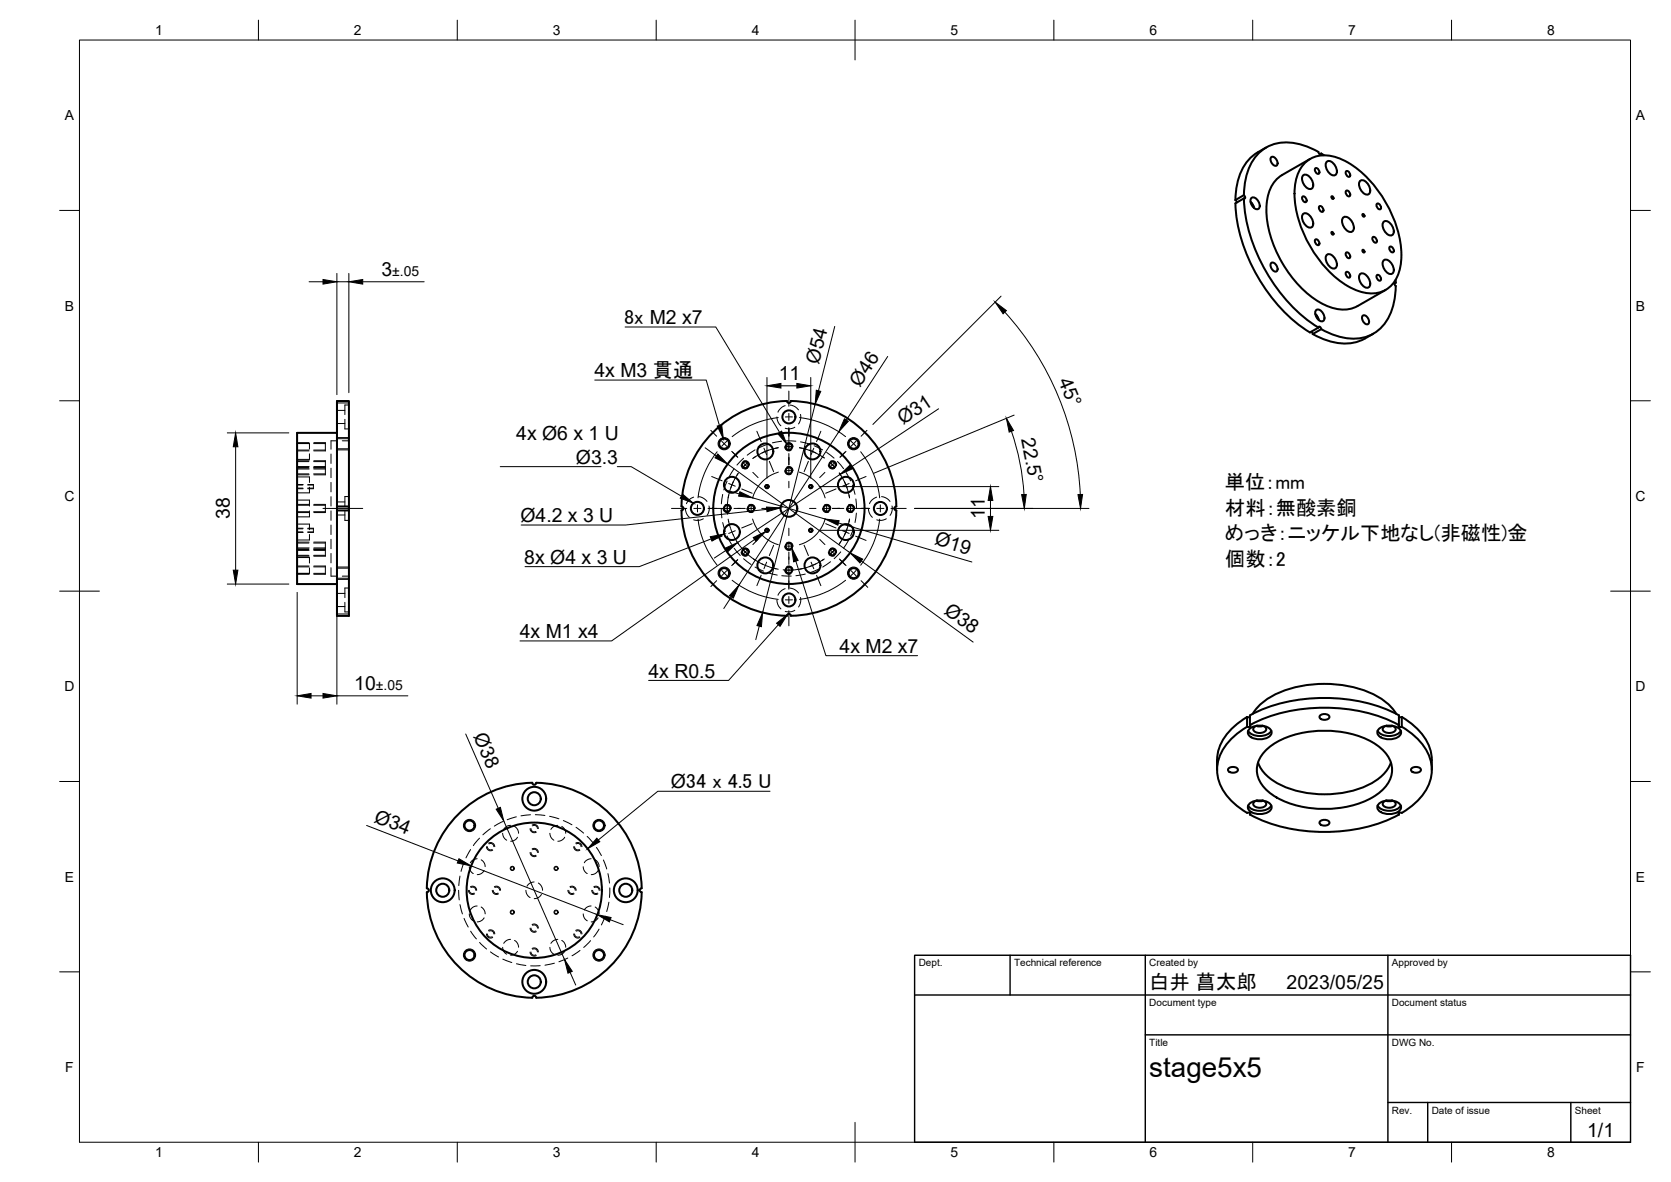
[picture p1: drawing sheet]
<svg xmlns="http://www.w3.org/2000/svg" width="420mm" height="297mm" viewBox="0 0 420 297" stroke-linecap="round" stroke-linejoin="round" font-family="sans-serif">
<!-- layer: Visible -->
<g fill="none" stroke="#000" stroke-width=".51">
<path d="M318.4 37.1a13 13 0 0 0-7.6 13.3l.2 .5M319.7 39.4a1.45 1.45 0 0 1 1.3 2.2 1.45 1.45 0 0 1-1.3-2.2zM329.4 39.9l-7.1 4.1M332.2 38.6l-.3 .2M332.2 38.6l-.2 .2h-.1l-.4-.6a14 14 0 0 0-12-1.7 11.1 11.1 0 0 0-6.4 8.9l-.3 3.6M332.2 38.6l.7 .4M310.6 50.3l2.2-1.2 .3 .3v.4l-2.5 1.3M310.6 51.1a42.3 42.3 0 0 0 18.8 32.4l2.1-1.2M312.8 49.9a42.3 42.3 0 0 0 18.7 32.4M314.5 50.7l.5 .7 .3 .8M314.6 50.9l.6 1.1M314.6 49.8a1.41 1.41 0 0 1 1.9 1 1 1 0 0 1 .3 1.1 1 1 0 0 1-.9 .7 2.11 2.11 0 0 1-1.3-2.8z"/>
<path d="M322.4 44a9.5 9.5 0 0 0-4 8.7 29.6 29.6 0 0 0 13.4 23.3 9.5 9.5 0 0 0 9.5 .9l7.1-4M327.6 49.4a.94 .94 0 0 1 .8 1.4 .94 .94 0 0 1-.8-1.4zM327.7 44.1a1.62 1.62 0 0 1 2.1 1 1.63 1.63 0 0 1-.2 2.4 2.49 2.49 0 0 1-1.9-3.4zM327.7 53.8a1.62 1.62 0 0 1 2.1 1 1.63 1.63 0 0 1-.2 2.4 2.49 2.49 0 0 1-1.9-3.4zM328.1 41a8 8 0 0 1 9.4-.9 28.2 28.2 0 0 1 13.4 16.2 19.8 19.8 0 0 1 .8 12.3 7.2 7.2 0 0 1-9.9 4.6 24.8 24.8 0 0 1-12.8-12 24.3 24.3 0 0 1-3.2-15.7 8.9 8.9 0 0 1 2.3-4.5zM330.8 42.3a.94 .94 0 0 1 .8 1.4 .94 .94 0 0 1-.8-1.4zM331.8 51.8a.94 .94 0 0 1 .8 1.4 .94 .94 0 0 1-.8-1.4zM333.6 40.6a1.62 1.62 0 0 1 2.1 1.1 1.63 1.63 0 0 1-.1 2.4 2.49 2.49 0 0 1-2-3.5zM334.8 49.4l.4 .1 .1 .5-.4-.2zM334.8 58.3l.4 .1 .1 .5-.4-.1zM337.7 54.7a1.71 1.71 0 0 1 2.3 1.1 1.72 1.72 0 0 1-.2 2.5 2.62 2.62 0 0 1-2.1-3.6zM338.5 43a.94 .94 0 0 1 .8 1.4 .94 .94 0 0 1-.8-1.4z"/>
<path d="M338.5 47.9a.94 .94 0 0 1 .8 1.4 .94 .94 0 0 1-.8-1.4zM342 45.5a1.62 1.62 0 0 1 2.1 1 1.63 1.63 0 0 1-.1 2.4 2.49 2.49 0 0 1-2-3.4zM342.6 53.8l.4 .1 .1 .5-.4-.1zM345.2 59.6a.94 .94 0 0 1 .8 1.4 .94 .94 0 0 1-.8-1.4zM346.3 51.2a.94 .94 0 0 1 .8 1.4 .94 .94 0 0 1-.8-1.4zM347.9 55.7a1.62 1.62 0 0 1 2.1 1.1 1.63 1.63 0 0 1-.1 2.4 2.49 2.49 0 0 1-2-3.5zM319.7 66a1.45 1.45 0 0 1 1.3 2.2 1.45 1.45 0 0 1-1.3-2.2zM330.7 78.9l.6 .7 .3 .8M330.8 60.2a.94 .94 0 0 1 .8 1.4 .94 .94 0 0 1-.8-1.4zM330.9 79.1l.6 1.1M330.9 77.9a1.41 1.41 0 0 1 1.9 1.1 1 1 0 0 1 .3 1.1 1 1 0 0 1-.9 .7 2.11 2.11 0 0 1-1.3-2.9zM333.6 64.1a1.62 1.62 0 0 1 2.1 1 1.63 1.63 0 0 1-.1 2.4 2.49 2.49 0 0 1-2-3.4z"/>
<path d="M338.5 68.3a.94 .94 0 0 1 .8 1.4 .94 .94 0 0 1-.8-1.4zM338.5 63.4a.94 .94 0 0 1 .8 1.5 .94 .94 0 0 1-.8-1.5zM342 68.9a1.62 1.62 0 0 1 2.1 1 1.63 1.63 0 0 1-.1 2.4 2.49 2.49 0 0 1-2-3.4zM342.6 62.8l.4 .1 .1 .5-.4-.1zM342.7 79.3a1.45 1.45 0 0 1 1.3 2.2 1.45 1.45 0 0 1-1.3-2.2zM346.3 69.1a.94 .94 0 0 1 .8 1.4 .94 .94 0 0 1-.8-1.4zM347.9 65.4a1.62 1.62 0 0 1 2.1 1.1 1.63 1.63 0 0 1-.1 2.4 2.49 2.49 0 0 1-2-3.5zM349.5 62a.94 .94 0 0 1 .8 1.4 .94 .94 0 0 1-.8-1.4zM350.9 70.3l.1 .7M350.9 71l-.3 .3M350.9 71l-.2 .1-.1 .2 .4 .6a14.1 14.1 0 0 1-4.6 11.2 11.1 11.1 0 0 1-10.8 1.1l-3.4-1.5M331.5 82.3l.2-.2h.2l.3 .6"/>
<path d="M332.2 82.7l-2.1 1.3-.4-.7M345.3 83.9a12.7 12.7 0 0 1-14 .7l-1.2-.7M84.7 108.8h-10v38h10M84.7 127.3h3v1h-3zM84.7 127.3v-26.5h3v26.5M84.7 128.3v26.5h3v-26.5M171.4 127.3a.5 .5 0 0 1 .5 .5 .5 .5 0 0 1-.6 .5 27 27 0 0 0 26.6 26.5 .5 .5 0 0 1 .5-.5 .5 .5 0 0 1 .5 .5 27 27 0 0 0 26.5-26.5M225.4 127.3a.5 .5 0 0 0-.5 .5 .5 .5 0 0 0 .5 .5M225.4 127.3a27 27 0 0 0-26.5-26.5 .5 .5 0 0 1-.5 .5 .5 .5 0 0 1-.5-.5 27 27 0 0 0-26.6 26.5M315 179.4a17 17 0 0 1 11.3-6.8 28.7 28.7 0 0 1 21.5 3.3 11.1 11.1 0 0 1 3.3 3.5M331.9 179.9a1.54 1.54 0 0 1 2.4 .3 1.45 1.45 0 0 1-2.5 0zM133.8 196.7a.5 .5 0 0 0 .5 .5 .5 .5 0 0 0 .5-.5"/>
<path d="M134.8 196.7a27 27 0 0 1 26.5 26.5 .5 .5 0 0 0-.5 .5 .5 .5 0 0 0 .5 .5 27 27 0 0 1-26.5 26.5 .5 .5 0 0 0-.5-.5 .5 .5 0 0 0-.5 .5 27 27 0 0 1-26.5-26.5 .5 .5 0 0 0 .5-.5 .5 .5 0 0 0-.5-.5 27 27 0 0 1 26.5-26.5M308.9 193.2a1.54 1.54 0 0 1 2.4 .3 1.45 1.45 0 0 1-2.5 0zM313.6 180.2v2.4M313.8 183.6a3.9 3.9 0 0 0 5.9 0M314.1 183.2a4.1 4.1 0 0 1 5.5 .4 1.8 1.8 0 0 1-1.9 2.1l-1.3 .1a2.53 2.53 0 0 1-2.6-1.7zM314.3 182.2v-2.4a42.3 42.3 0 0 1 37.5 0l-.1 2.4M314.3 182.2l.1 .3-.1 .1h-.7a14 14 0 0 0-7.5 9.6 11.1 11.1 0 0 0 4.5 10l3 2.1h.7l.1 .1-.1 .3a42.3 42.3 0 0 0 37.5 0l-.2-.3 .2-.1h.7a14 14 0 0 0 7.4-9.5 11.1 11.1 0 0 0-4.4-10l-3-2.2M314.3 180.2h-.7a14.1 14.1 0 0 0-7.5 9.8l-.1 3.5M314.3 182.2a42.3 42.3 0 0 1 37.5 0M315.9 182.4l.8 .2 .9-.2M316.1 182.4a.86 .86 0 0 0-1 .7 .86 .86 0 0 0 .8 1 1.76 1.76 0 0 0 2.5-.9 1.17 1.17 0 0 0-1-.8M316.3 191.6a11.5 11.5 0 0 0 7.2 6.3 26.9 26.9 0 0 0 21.6-1.2 9.8 9.8 0 0 0 4.6-5.1"/>
<path d="M318.6 188.3a22.5 22.5 0 0 1 16.1-4.6 21.4 21.4 0 0 1 12.8 4.6 6.5 6.5 0 0 1 0 10.3 22.5 22.5 0 0 1-16.1 4.6 21.4 21.4 0 0 1-12.8-4.6 6.5 6.5 0 0 1 0-10.3zM346.4 183.6a3.9 3.9 0 0 0 5.8 0M346.7 183.2a4.1 4.1 0 0 1 5.5 .4 1.8 1.8 0 0 1-1.9 2.1l-1.3 .1a2.53 2.53 0 0 1-2.7-1.7zM348.5 182.4l.8 .2 .8-.2M348.6 182.4a.86 .86 0 0 0-.9 .7 .86 .86 0 0 0 .7 1 1.76 1.76 0 0 0 2.5-.9 1.17 1.17 0 0 0-.9-.8M351.8 180.2h.7M351.8 182.2l-.2 .3 .2 .1h.7M352.5 180.2a14.2 14.2 0 0 1 7.5 9.8v3.5M352.5 180.2v2.4M354.9 193.2a1.54 1.54 0 0 1 2.4 .3 1.45 1.45 0 0 1-2.5 0zM313.8 202.4a3.9 3.9 0 0 0 5.9 0M314.1 202a4.1 4.1 0 0 1 5.5 .4 1.8 1.8 0 0 1-1.9 2.1l-1.3 .1a2.53 2.53 0 0 1-2.6-1.7z"/>
<path d="M314.3 204.3v.4M315.9 201.2l.8 .2 .9-.2M316.1 201.1a.86 .86 0 0 0-1 .8 .86 .86 0 0 0 .8 1 1.76 1.76 0 0 0 2.5-.9 1.17 1.17 0 0 0-1-.9M331.9 206.5a1.54 1.54 0 0 1 2.4 .3 1.45 1.45 0 0 1-2.5 0zM346.4 202.4a3.9 3.9 0 0 0 5.8 0M346.7 202a4.1 4.1 0 0 1 5.5 .4 1.8 1.8 0 0 1-1.9 2.1l-1.3 .1a2.53 2.53 0 0 1-2.7-1.7zM348.5 201.2l.8 .2 .8-.2M348.6 201.1a.86 .86 0 0 0-.9 .8 .86 .86 0 0 0 .7 1 1.76 1.76 0 0 0 2.5-.9 1.17 1.17 0 0 0-.9-.9M351.7 204.3v.4"/>
<circle cx="182.1" cy="111.5" r="1.26"/>
<circle cx="187.4" cy="116.8" r=".81"/>
<circle cx="192.4" cy="113.4" r="2"/>
<circle cx="198.4" cy="104.8" r="1.64"/>
<circle cx="198.4" cy="112.3" r=".81"/>
<circle cx="198.4" cy="118.3" r=".81"/>
<circle cx="204.3" cy="113.4" r="2"/>
<circle cx="209.3" cy="116.8" r=".81"/>
<circle cx="214.6" cy="111.5" r="1.26"/>
<circle cx="175.4" cy="127.8" r="1.64"/>
<circle cx="182.8" cy="127.8" r=".81"/>
<circle cx="184" cy="133.7" r="2"/>
<circle cx="184" cy="121.8" r="2"/>
<circle cx="187.4" cy="138.7" r=".81"/>
<circle cx="188.9" cy="127.8" r=".81"/>
<circle cx="192.9" cy="133.3" r=".39"/>
<circle cx="192.9" cy="122.3" r=".39"/>
<circle cx="198.4" cy="127.8" r="19"/>
<circle cx="198.4" cy="127.8" r="2.11"/>
<circle cx="198.4" cy="137.3" r=".81"/>
<circle cx="203.9" cy="133.3" r=".39"/>
<circle cx="203.9" cy="122.3" r=".39"/>
<circle cx="207.9" cy="127.8" r=".81"/>
<circle cx="209.3" cy="138.7" r=".81"/>
<circle cx="212.7" cy="133.7" r="2"/>
<circle cx="212.7" cy="121.8" r="2"/>
<circle cx="213.9" cy="127.8" r=".81"/>
<circle cx="221.4" cy="127.8" r="1.64"/>
<circle cx="182.1" cy="144" r="1.26"/>
<circle cx="192.4" cy="142.1" r="2"/>
<circle cx="198.4" cy="150.8" r="1.64"/>
<circle cx="198.4" cy="143.3" r=".81"/>
<circle cx="204.3" cy="142.1" r="2"/>
<circle cx="214.6" cy="144" r="1.26"/>
<circle cx="118.1" cy="207.5" r="1.26"/>
<circle cx="134.3" cy="200.7" r="3"/>
<circle cx="134.3" cy="200.7" r="1.64"/>
<circle cx="150.6" cy="207.5" r="1.26"/>
<circle cx="111.3" cy="223.7" r="3"/>
<circle cx="111.3" cy="223.7" r="1.64"/>
<circle cx="134.3" cy="223.7" r="17"/>
<circle cx="157.3" cy="223.7" r="3"/>
<circle cx="157.3" cy="223.7" r="1.64"/>
<circle cx="118.1" cy="240" r="1.26"/>
<circle cx="134.3" cy="246.7" r="3"/>
<circle cx="134.3" cy="246.7" r="1.64"/>
<circle cx="150.6" cy="240" r="1.26"/>
</g>
<!-- layer: Hidden -->
<g fill="none" stroke="#000" stroke-width=".25">
<path d="M74.7 111.5l3.1-.1v1.5M74.7 119.9h3.1v1.3M74.7 116h3M74.7 117.6h3M74.7 113.1h3M74.7 117.5h3M74.7 119.1h3M77.8 114.1v1.4h-3.1M78.9 111.5h2.9M78.9 116h2.9M78.9 117.6h2.9M78.9 113.1h2.9"/>
<path d="M78.9 117.5h2.9M78.9 119.1h2.9M81.8 115.8v3.5M81.8 111.2v2.1M83.2 117.7v2.3M83.2 114.1v2.4M84.7 101.3h3M84.7 112.8h3M84.7 110.2h3M84.7 106.4h2M84.7 103.1h2M84.9 110.8h-1.7v2.1"/>
<path d="M86.1 110.8h1.6M86.7 105.4v2.4h1M87.7 101.8h-1v2.4M184.6 117.8l-1.3 2M187 115.2l-1.7 1.7M189.8 113.1l-1.9 1.3M193.1 111.6l-2.2 .9M195.3 104.8l.4 1.4 .6 .8M196.6 110.9l-2.4 .4M197.4 101.9l-1.1 .7-.7 1M197.7 110.8l2.4 .1M198.6 101.8l1.4 .5 .8 .7"/>
<path d="M199.9 107.4l-1.3 .4-1.2-.2M201.3 104.1v1.2l-.5 1.2M201.3 111l2.3 .6M204.7 112l2.1 1.1M207.9 113.7l1.8 1.4M210.6 116l1.5 1.8M212.8 118.8l1.1 2M74.7 131.7h3.1v1.4M74.7 125.7h3.1v1.5M74.7 132.9h1.5M74.7 133.7h1.5M74.7 121.9h1.5"/>
<path d="M74.7 122.7h1.5M74.7 137.9h3M74.7 139.6h3M74.7 127h3M74.7 128.6h3M74.7 136.5h3M74.7 138.1h3M77.4 132.9h1.4M77.4 133.7h1.4M77.4 121.9h1.4M77.4 122.7h1.4M77.8 134.3v1.4h-3.1"/>
<path d="M77.8 122.4v1.5h-3.1M77.8 128.4v1.5h-3.1M78.8 132.7v1.1M78.8 121.8v1M78.9 137.9h2.9M78.9 139.6h2.9M78.9 127h2.9M78.9 128.6h2.9M78.9 136.5h2.9M78.9 138.1h2.9M81.8 136.2v3.6M81.8 126.8v2"/>
<path d="M83.2 139.1v2.4M83.2 135.5v2.4M83.2 131.9v2.4M83.2 128.4v2.4M83.2 124.8v2.4M83.2 121.2v2.4M84.7 129.4h2M84.7 126.1h2M86.7 128.4v2.4h1M87.7 124.8h-1v2.4M172.3 127.8l.4 1.4 .6 .8M174.4 124.9l-1.1 .7-.7 1"/>
<path d="M175.6 124.8l1.4 .5 .8 .7M176.8 130.4l-1.2 .4-1.2-.2M178.3 127.2v1.1l-.5 1.2M181.4 127.8l.1 2.3M181.7 131.3l.7 2.3M181.7 124.3l-.3 2.3M182.8 134.7l1.1 2.1M182.8 120.9l-.8 2.2M184.6 137.8l1.5 1.8M211.4 138.7l-1.7 1.7M213.4 135.7l-1.3 2.1M214.3 121.9l.7 2.3"/>
<path d="M214.7 132.4l-.8 2.3M215.2 125.4l.1 2.4M215.3 129l-.3 2.3M218.4 127.8l.3 1.4 .7 .8M220.4 124.9l-1.1 .7-.7 1M221.7 124.8l1.3 .5 .8 .7M222.9 130.4l-1.3 .4-1.1-.2M224.3 127.2v1.1l-.5 1.2M74.7 140.1h3.1v1.4M74.7 142.5h3M74.7 144.1h3M77.8 142.7v1.4h-3.1"/>
<path d="M78.9 142.5h2.9M78.9 144.1h2.9M81.8 142.2v2.1M83.2 142.7v2.1h1.7M84.7 154.3h3M84.7 145.3h3M84.7 142.8h3M84.7 152.4h2M84.7 149.1h2M86.1 144.8h1.6M86.7 151.4v2.4h1M87.7 147.8h-1v2.4"/>
<path d="M187 140.4l1.8 1.5M189.8 142.5l2.2 1M193.1 143.9l2.3 .6M195.3 150.8l.4 1.4 .6 .8M196.6 144.7l2.3 .1M197.4 147.9l-1.1 .7-.7 1M198.6 147.8l1.4 .5 .8 .7M199.9 153.4l-1.3 .4-1.2-.2M201.3 150.1v1.2l-.5 1.2M202.5 144.3l-2.4 .4M205.8 143.1l-2.2 .8M208.8 141.2l-1.9 1.3"/>
<path d="M116.7 216.7l-.8 2.3M118 217.8l.3 1.1 .7 .6M118.3 213.5l-1.1 2.1M120 215.8l-1.2 .4-.5 .6M120.6 210.6l-1.6 1.9M121 216.1l.8 .8 .2 .9M121.7 218.8l-.7 .7-1 .3M122.6 212.8a.81 .81 0 0 0 1.2 .7M123 212.1a.8 .8 0 0 1 1.2 .7M123.3 208.3l-1.9 1.5M126.4 209.4l.3 1.1 .7 .6M126.4 206.5l-2.1 1.1"/>
<path d="M128.4 207.4l-.8 .2-.9 .8M129.4 207.7l.8 .8 .2 .9M129.8 205.3l-2.3 .7M130.1 210.4l-.7 .7-1 .3M133.4 204.8l-2.4 .2M133.5 208.2a.81 .81 0 0 0 1.2 .7M133.5 214.2a.81 .81 0 0 0 1.2 .7M133.9 207.5a.79 .79 0 0 1 1.2 .7M133.9 213.5a.8 .8 0 0 1 1.2 .7M134.6 204.7l2.4 .2M138.2 205.1l2.3 .7M138.3 209.4l.3 1.1 .7 .6"/>
<path d="M140.3 207.4l-.9 .2-.9 .8M141.2 207.7l.8 .8 .2 .9M141.6 206.2l2.2 1.1M142 210.4l-.7 .7-1 .3M144.5 212.8a.81 .81 0 0 0 1.2 .7M144.8 207.9l1.9 1.5M144.9 212.1a.8 .8 0 0 1 1.2 .7M146.6 217.8l.4 1.1 .7 .6M147.6 210.2l1.6 1.8M148.6 215.8l-1.1 .4-.6 .6M149.6 216.1l.8 .8 .2 .9M150 213l1.2 2"/>
<path d="M150.4 218.8l-.8 .7-.9 .3M151.7 216.1l.8 2.3M152.9 219.5l.3 2.4M115.3 223.7l.2 2.5M115.7 227.3l.6 2.4M115.7 220.2l-.3 2.4M116.7 230.8l1 2.2M118 229.7l.3 1 .7 .7M118 223.7a.82 .82 0 0 0 1.2 .7M118.3 234l1.5 2M118.4 223a.81 .81 0 0 1 1.2 .7M120 227.7l-1.2 .3-.5 .7"/>
<path d="M120.6 236.8l1.7 1.7M121 227.9l.8 .9 .2 .9M121.7 230.7l-.7 .7-1 .3M122.6 234.7a.81 .81 0 0 0 1.2 .7M123 234a.8 .8 0 0 1 1.2 .7M123.3 239.2l2 1.3M124 223.7a.81 .81 0 0 0 1.2 .7M124.4 223a.8 .8 0 0 1 1.2 .7M126.4 238.1l.3 1 .7 .7M128.4 236.1l-.8 .1-.9 .9M129.4 236.3l.8 .9 .2 .8M130.1 239.1l-.7 .7-1 .3"/>
<path d="M132.2 223.7l.4 1.2 .7 .7M133.5 239.3a.81 .81 0 0 0 1.2 .7M133.5 233.2a.81 .81 0 0 0 1.2 .7M133.9 238.6a.79 .79 0 0 1 1.2 .6M133.9 232.5a.8 .8 0 0 1 1.2 .7M134.3 221.6l-1.2 .4-.6 .7M135.4 221.9l.8 .9 .2 .9M136.1 224.8l-.7 .8-1.1 .2M138.3 238.1l.3 1 .7 .7M140.3 236.1l-.9 .1-.9 .9M141.2 236.3l.6 .5 .4 1.2M142 239.1l-.7 .7-1 .3"/>
<path d="M143 223.7a.81 .81 0 0 0 1.2 .7M143.4 223a.8 .8 0 0 1 1.2 .7M144.5 234.7a.81 .81 0 0 0 1.2 .7M144.9 234a.8 .8 0 0 1 1.2 .7M145.8 238.9l-2 1.3M146.6 229.7l.4 1 .7 .7M148.5 236.4l-1.7 1.7M148.6 227.7l-1.1 .3-.6 .7M149 223.7a.82 .82 0 0 0 1.2 .7M149.4 223a.81 .81 0 0 1 1.2 .7M149.6 227.9l.8 .9 .2 .9M150.4 230.7l-.8 .7-.9 .3"/>
<path d="M150.6 233.5l-1.3 2M152.2 230.2l-1 2.2M153.1 226.7l-.6 2.4M153.3 223.1l-.1 2.4M126.4 241l2.3 .9M129.9 242.2l2.3 .4M135.8 242.7h-2.4M139.4 242l-2.4 .6M142.8 240.8l-2.3 .9"/>
<circle cx="128.8" cy="218.2" r=".39"/>
<circle cx="139.8" cy="218.2" r=".39"/>
<circle cx="128.8" cy="229.2" r=".39"/>
<circle cx="139.8" cy="229.2" r=".39"/>
</g>
<!-- layer: Visible Narrow -->
<g fill="none" stroke="#000" stroke-width=".25">
<circle cx="182.1" cy="111.5" r="1.53"/>
<circle cx="214.6" cy="111.5" r="1.53"/>
<circle cx="182.1" cy="144" r="1.53"/>
<circle cx="214.6" cy="144" r="1.53"/>
<circle cx="118.1" cy="207.5" r="1.53"/>
<circle cx="150.6" cy="207.5" r="1.53"/>
<circle cx="118.1" cy="240" r="1.53"/>
<circle cx="150.6" cy="240" r="1.53"/>
</g>
<!-- layer: Hidden Narrow -->
<g fill="none" stroke="#000" stroke-width=".25">
<path d="M74.8 115.8h2.9M74.8 117.9h2.9M74.8 111.2h2.9M74.8 113.3h2.9M74.8 117.2h2.9M74.8 119.3h2.9M78.9 115.8h2.9M78.9 117.9h2.9M78.9 111.2h2.9M78.9 113.3h2.9M78.9 117.2h2.9M78.9 119.3h2.9"/>
<path d="M84.7 113.1h3M84.7 110h3M186.4 116.8a1.05 1.05 0 0 0 1.5 .9M186.9 115.9a1.03 1.03 0 0 1 1.5 .9M197.3 112.3a1.06 1.06 0 0 0 1.6 .9M197.3 118.3a1.04 1.04 0 0 0 1.6 .9M197.8 111.4a1.04 1.04 0 0 1 1.6 .9M197.8 117.4a1.02 1.02 0 0 1 1.6 .9M208.3 116.8a1.04 1.04 0 0 0 1.5 .9M208.8 115.9a1.02 1.02 0 0 1 1.6 .9M74.8 132.7h1.4M74.8 133.8h1.4"/>
<path d="M74.8 121.8h1.4M74.8 122.8h1.4M74.8 137.7h2.9M74.8 139.8h2.9M74.8 126.8h2.9M74.8 128.8h2.9M74.8 136.2h2.9M74.8 138.3h2.9M77.4 132.7h1.4M77.4 133.8h1.4M77.4 121.8h1.4M77.4 122.8h1.4"/>
<path d="M78.9 137.7h2.9M78.9 139.8h2.9M78.9 126.8h2.9M78.9 128.8h2.9M78.9 136.2h2.9M78.9 138.3h2.9M181.8 127.8a1.06 1.06 0 0 0 1.6 .9M182.3 126.9a1.03 1.03 0 0 1 1.6 .9M186.4 138.7a1.05 1.05 0 0 0 1.5 .9M186.9 137.8a1.05 1.05 0 0 1 1.5 .9M187.8 127.8a1.06 1.06 0 0 0 1.6 .9M188.3 126.9a1.04 1.04 0 0 1 1.6 .9"/>
<path d="M197.3 137.3a1.06 1.06 0 0 0 1.6 .9M197.8 136.4a1.04 1.04 0 0 1 1.6 .9M206.8 127.8a1.06 1.06 0 0 0 1.6 .9M207.3 126.9a1.04 1.04 0 0 1 1.6 .9M208.3 138.7a1.06 1.06 0 0 0 1.5 .9M208.8 137.8a1.04 1.04 0 0 1 1.6 .9M212.8 127.8a1.03 1.03 0 0 0 1.6 .9M213.3 126.9a1.03 1.03 0 0 1 1.6 .9M74.8 142.2h2.9M74.8 144.3h2.9M78.9 142.2h2.9M78.9 144.3h2.9"/>
<path d="M84.7 145.6h3M84.7 142.5h3M197.3 143.3a1.04 1.04 0 0 0 1.6 .9M197.8 142.4a1.02 1.02 0 0 1 1.6 .9M122.3 212.8a1.03 1.03 0 0 0 1.6 .9M122.8 211.9a1.05 1.05 0 0 1 1.6 .9M133.3 208.2a1.06 1.06 0 0 0 1.6 .9M133.3 214.2a1.04 1.04 0 0 0 1.6 .9M133.8 207.3a1.04 1.04 0 0 1 1.6 .9M133.8 213.3a1.04 1.04 0 0 1 1.6 .9M144.3 212.8a1.04 1.04 0 0 0 1.5 .9M144.8 211.9a1.04 1.04 0 0 1 1.5 .9"/>
<path d="M117.8 223.7a1.04 1.04 0 0 0 1.5 .9M118.3 222.8a1.03 1.03 0 0 1 1.5 .9M122.3 234.7a1.03 1.03 0 0 0 1.6 .9M122.8 233.8a1.05 1.05 0 0 1 1.6 .9M123.8 223.7a1.04 1.04 0 0 0 1.5 .9M124.3 222.8a1.04 1.04 0 0 1 1.6 .9M133.3 239.3a1.04 1.04 0 0 0 1.6 .8M133.3 233.2a1.04 1.04 0 0 0 1.6 .9M133.8 238.4a1.02 1.02 0 0 1 1.6 .8M133.8 232.4a1.04 1.04 0 0 1 1.6 .8M142.8 223.7a1.04 1.04 0 0 0 1.6 .9M143.3 222.8a1.04 1.04 0 0 1 1.6 .9"/>
<path d="M144.3 234.7a1.04 1.04 0 0 0 1.5 .9M144.8 233.8a1.04 1.04 0 0 1 1.5 .9M148.8 223.7a1.02 1.02 0 0 0 1.5 .9M149.3 222.8a1.03 1.03 0 0 1 1.6 .9"/>
<circle cx="192.8" cy="122.3" r=".52"/>
<circle cx="192.8" cy="133.3" r=".52"/>
<circle cx="203.9" cy="133.3" r=".52"/>
<circle cx="203.9" cy="122.3" r=".52"/>
<circle cx="128.8" cy="218.2" r=".53"/>
<circle cx="139.8" cy="218.2" r=".53"/>
<circle cx="128.8" cy="229.2" r=".53"/>
<circle cx="139.8" cy="229.2" r=".53"/>
</g>
<!-- layer: BORDER -->
<g fill="none" stroke="#000" stroke-width=".25">
<path d="M20 10.1h390v276.9h-390zM65 5.1v5M115 5.1v5M165 5.1v5M215 5.1v10M265 5.1v5M315 5.1v5M365 5.1v5M15 52.9h5M410 52.9h5M15 100.7h5M410 100.7h5"/>
<path d="M15 148.6h10M405 148.6h10M15 196.4h5M410 196.4h5M15 244.2h5M410 244.2h5M65 287v5M115 287v5M165 287v5M215 282.1v9.9M265 287v5M315 287v5"/>
<path d="M365 287v5"/>
</g>
<!-- layer: TITLEBLOCK -->
<path d="M230 240.1h180v46.9h-180zM230 250h180M254 240.1v9.9M288 240.1v46.9M349 240.1v46.9M288 260.1h122M349 277.1h61M359 277.1v9.9M395 277.1v9.9" fill="none" stroke="#000" stroke-width=".36"/>
<!-- layer: Smart Centers -->
<g fill="none" stroke="#000" stroke-width=".25">
<path d="M198.4 98.3v3.8M178.7 108.1l1.5 1.5M178.9 119.7l2.7 1.1M180.3 113.5a22.8 22.8 0 0 0-4.8 11.6M181.5 110.9l1.2 1.2M182.7 110.9l-1.2 1.2M184 113.4l1.5 1.5M184.2 113.6l1.3 1.3M185.5 119.1a15.5 15.5 0 0 0-2.6 10.1M185.7 118.9l-.4 .6M186.8 116.2l1.2 1.2M187.9 116.4l-1.3 1.3"/>
<path d="M188 116.2l-1.2 1.2M189.3 118.7l1.3 1.3M190.1 114.7l-.7 .4M190.3 108.4l1.1 2.6M192.1 112.6l.7 1.7M193.3 113.1l-1.7 .7M193.4 115.9l1.1 2.6M195 112.7l.7-.2-3.3 1-3.1 1.7M195.7 104.9a23.3 23.3 0 0 0-11.6 4.8M195.7 118.6a9.6 9.6 0 0 0-6.5 6.5M197.5 112.3h1.8M197.5 104.8h1.8"/>
<path d="M197.5 118.3h1.8M198.4 103.9v1.8M198.4 107.4v3.9M198.4 111.4v1.8M198.4 114v2.8M198.4 117.4v1.8M201 118.6a9.5 9.5 0 0 1 6.5 6.5M201 104.9a23.3 23.3 0 0 1 11.6 4.8M201.7 112.7l-.7-.2 3.2 .9 3.1 1.7-.6-.4M203.3 115.9l-1.1 2.6M203.5 113.1l1.6 .7M204.6 112.6l-.7 1.7"/>
<path d="M206.4 108.4l-1.1 2.6M207.4 118.7l-1.3 1.3M208.7 116.2l1.2 1.3M208.7 116.2l1.2 1.2M210 116.2l-1.3 1.2M211.4 119.5l-.4-.6 1.7 3 .9 3.2-.1-.7M212.5 113.6l-1.3 1.3M212.7 113.4l-1.5 1.5M214 110.9l1.2 1.2M215.2 110.9l-1.2 1.2M216.4 113.5a23 23 0 0 1 4.8 11.6M217.8 119.7l-2.7 1.1"/>
<path d="M218 108.1l-1.5 1.5M81.2 127.8h10M168.8 127.8h3.9M174.5 127.8h1.8M175.4 126.9v1.8M175.5 130.5a22.8 22.8 0 0 0 4.8 11.5M178 127.8h3.9M181.6 134.7l-2.7 1.1M182 127.8h1.7M182.9 126.9v1.8M183.1 130.5l.1 .7M183.2 131l.5 1.7"/>
<path d="M183.2 121.5l1.7 .7M183.2 124.4l-.1 .7M183.7 132.9l.7 1.6M184.3 134.4a15.3 15.3 0 0 0 7.5 7.4M184.4 121l-.7 1.7M184.6 127.8h2.8M184.9 133.4l-1.7 .7M185.3 136.1l.4 .6M186.5 122.9l2.6 1.1M186.8 138.1l1.2 1.2M188 127.8h1.7M188 138.1l-1.2 1.3"/>
<path d="M188.9 126.9v1.7M189.1 131.6l-2.6 1.1M189.2 130.4a9.5 9.5 0 0 0 6.5 6.5M190.6 135.5l-1.3 1.3M191.5 127.8h1.7M194.5 137l-1.1 2.6M197.5 137.2h1.8M198.4 121v1.6M198.4 132.7v1.9M198.4 136.4v1.8M198.4 138.7v3.1M202.2 137l1.1 2.6"/>
<path d="M203.5 127.8h1.7M206.1 135.5l1.3 1.3M207 127.8h1.7M207.5 130.4a9.4 9.4 0 0 1-6.5 6.5M207.6 131.6l2.6 1.1M207.8 126.9v1.8M208.7 138.1l1.3 1.3M209.3 127.8h2.9M209.8 138.2l-1.3 1.3M209.9 138.1l-1.2 1.2M210.2 122.9l-2.6 1.1M211.4 136.1l-.4 .6"/>
<path d="M211.9 133.4l1.6 .7M212.3 121l.7 1.7M213 127.8h1.8M213 132.9l-.7 1.6M213.5 131.2l.1-.7-.9 3.2-1.8 3.2M213.5 121.5l-1.6 .7M213.8 126.9v1.8M214.9 127.8h3.8M215.1 134.7l2.7 1.1M220.5 127.8h1.7M221.2 130.5a23 23 0 0 1-4.8 11.5M221.3 126.9v1.8"/>
<path d="M224 127.8h3.9M180.2 145.9l-1.5 1.5M181.5 143.4l1.2 1.2M182.7 143.4l-1.2 1.3M184.1 145.8a23.3 23.3 0 0 0 11.6 4.8M185.5 140.7l-1.5 1.4M185.5 140.6l-1.3 1.4M189.4 140.5l.7 .4M191.4 144.6l-1.1 2.6M191.6 141.7l1.7 .7M192.8 141.3l-.7 1.6M193.4 142.5l1.7 .4"/>
<path d="M195 142.9l.7 .2M197.5 150.7h1.8M198.4 142.4v1.8M198.4 144.3v3.8M198.4 149.9v1.8M198.4 153.5v3.8M199.3 143.2h-1.8M201.7 142.9l-.7 .2M203.9 141.3l.7 1.6M205.1 141.7l-1.6 .7M205.3 144.6l1.1 2.6M207.1 140.6a15.4 15.4 0 0 1-10.2 2.6"/>
<path d="M207.3 140.5l-.6 .4M211.1 140.5l1.6 1.6M212.6 145.8a23.3 23.3 0 0 1-11.6 4.8M214 143.4l1.2 1.3M215.2 143.4l-1.2 1.2M216.5 145.9l1.7 1.7"/>
</g>
<!-- layer: FD_Dimensions -->
<g fill="none" stroke="#000" stroke-width=".25">
<path d="M77.7 70.8h3.5M84.7 68.7v30.5M84.7 70.8h3M87.7 68.7v30M91.2 70.8h15.5M251.7 74.4l-32.2 32.3M252.6 78.4a73.4 73.4 0 0 1 19 45.9M192.8 94.9v25.3M196.4 97h4M203.9 94.9v25.3M209.9 82l-4.1 16.2M223.2 89.6l-10.4 16"/>
<path d="M57.1 108.8h15.5M59.2 112.3v31M177.3 112.5l2.8 2.1M183 116.6l30.7 22.3M205 101.6l-13.3 52.4M210.9 108.5l-25.1 38.6M211.3 119.2l-25.9 17.2M236 102.7l-21.8 14.5M254.3 108.4a59.2 59.2 0 0 1 3.2 15.9M255 104.3l-35.3 14.6M182.5 123.2l3.4 .9M182.5 138.3l-2.9 1.9"/>
<path d="M189.2 125.1l18.3 5.3M206 122.3h45.1M206 133.3h45.1M210.8 131.4l33.6 9.8M230 127.8h43.8M249 125.8v4M57.1 146.8h15.5M74.7 148.9v28.1M84.7 148.9v28.1M183.9 150l-1.9 2.9M190.9 157.4l-.9 3.3M216.6 141l28.1 20.4"/>
<path d="M78.2 174.9h3M84.7 174.9h17.9M117.1 184.5l8.2 18.6M92.2 207.4l23 9M118.5 217.6l31.7 12.3M126.7 206.3l15.2 34.8M153.4 231.1l3.3 1.3M143.3 244.3l1.5 3.3"/>
</g>
<g fill="#000" stroke="#000" stroke-width=".25">
<path d="M81.2 70.2l3.5 .6-3.5 .6zM87.7 70.8l3.5-.6v1.2zM250.2 75.9l2.8 2.1-.8 .9zM192.8 97l3.6-.6v1.1zM200.4 96.4l3.5 .6-3.5 .5zM205.3 98.1l1.1 .2-1.4 3.3zM59.2 108.8l.6 3.5h-1.1zM180.5 114.1l2.5 2.5-3.2-1.6zM212.3 105.2l1 .7-2.4 2.6zM211.3 119.2l2.5-2.4 .7 .9zM253 105.1l1.8 3.1-1.1 .4zM182.2 137.8l3.2-1.4-2.5 2.4z"/>
<path d="M186 123.6l3.2 1.5-3.5-.4zM207.5 130.4l3.5 .5-.3 1.1zM249 122.3l.6 3.5h-1.1zM248.5 129.8h1.1l-.6 3.5zM256.9 124.3h1.1l-.4 3.5zM271 124.3h1.2l-.5 3.5zM58.7 143.3h1.1l-.6 3.5zM185.8 147.1l-1.4 3.2-1-.6zM191.7 154l-.2 3.5-1.2-.3zM213.7 138.9l3.2 1.6-.7 1zM74.7 174.9l3.5-.6v1.1zM81.2 174.3l3.5 .6-3.5 .5z"/>
<path d="M115.4 215.8l3.1 1.8-3.5-.7zM124.8 203.4l1-.5 .9 3.4zM150.2 229.9l3.4 .7-.4 1.1zM141.9 241.1l2 3-1.1 .5z"/>
</g>
<!-- layer: Hole Notes -->
<path d="M180.3 107.1l1.2-.3 .4 3.5zM195.5 109l1-.7 1.3 3.3zM171.6 124.2l2.7 2.3-3.3-1.3zM178.6 134.9l3.5-.7-3.1 1.8zM189.4 135.1l3.2-1.6-2.5 2.5zM199.1 137.7l1.6 3.1-1.1 .4z" fill="#000" stroke="#000" stroke-width=".25"/>
<path d="M149.5 95.5h28.1l3.3 11.4M157.2 82.2h22.8l16 26.5M125.8 117.3h25.3M155.2 117.3h3.5l12.6 7.4M178.8 135.4l-18.1 7h-28.7M189.7 135.6l-35.9 25.5h-23.1M200.1 141l7.6 23.8h23" fill="none" stroke="#000" stroke-width=".25"/>
<!-- layer: Leaders -->
<path d="M192.7 127.4l3.6 .2-3.5 1zM195.3 156.6l2.7-2.2-1.9 3zM150.1 210.6l.7 .9-3.1 1.8z" fill="#000" stroke="#000" stroke-width=".25"/>
<path d="M192.8 128l-35.5 3.9h-26.3M195.7 157l-12.5 14h-20.1M193.6 198.8h-28.2l-14.9 12.3" fill="none" stroke="#000" stroke-width=".25"/>
<text font-size="7" x="289" y="270.6">stage5x5</text>
<g font-size="5.1">
<text x="157" y="81.5">8x M2 x7</text>
<text x="308" y="122.8">単位：mm</text>
<text x="308.1" y="129.3">材料：無酸素銅</text>
<text x="307.9" y="135.8">めっき：ニッケル下地なし(非磁性)金</text>
<text x="308.1" y="142.2">個数：2</text>
<text x="289" y="248.5">白井 菖太郎</text>
</g>
<g font-size="4.9">
<text x="95.9" y="69.3">3</text>
<text x="149.5" y="94.8">4x M3 貫通</text>
<text x="195.8" y="95.6">11</text>
<text x="205.9" y="91.7" transform="rotate(-76 205.9 91.7)">Ø54</text>
<text x="266.1" y="95.8" transform="rotate(68 266.1 95.8)">45°</text>
<text x="216.2" y="97.5" transform="rotate(-57 216.2 97.5)">Ø46</text>
<text x="227.1" y="106.8" transform="rotate(-34 227.1 106.8)">Ø31</text>
<text x="129.8" y="110.6">4x Ø6 x 1 U</text>
<text x="256.8" y="110.4" transform="rotate(79 256.8 110.4)">22.5°</text>
<text x="144.8" y="116.6">Ø3.3</text>
<text x="57.8" y="130.5" transform="rotate(-90 57.8 130.5)">38</text>
<text x="130.9" y="131.2">Ø4.2 x 3 U</text>
<text x="247.6" y="130.3" transform="rotate(-90 247.6 130.3)">11</text>
<text x="234.8" y="136.8" transform="rotate(16 234.8 136.8)">Ø19</text>
<text x="131.8" y="141.7">8x Ø4 x 3 U</text>
<text x="237.2" y="154" transform="rotate(36 237.2 154)">Ø38</text>
<text x="130.7" y="160.4">4x M1 x4</text>
<text x="211.1" y="164.1">4x M2 x7</text>
<text x="89.1" y="173.4">10</text>
<text x="163" y="170.3">4x R0.5</text>
<text x="119" y="184.9" transform="rotate(66 119 184.9)">Ø38</text>
<text x="168.7" y="198.1">Ø34 x 4.5 U</text>
<text x="93.9" y="206.4" transform="rotate(21 93.9 206.4)">Ø34</text>
<text x="323.5" y="248.5">2023/05/25</text>
<text x="399.1" y="285.7">1/1</text>
</g>
<g font-size="3.5">
<text x="39" y="8.8">1</text>
<text x="89" y="8.8">2</text>
<text x="139" y="8.8">3</text>
<text x="189" y="8.8">4</text>
<text x="239" y="8.8">5</text>
<text x="289" y="8.8">6</text>
<text x="339" y="8.8">7</text>
<text x="389" y="8.8">8</text>
<text x="16.3" y="30.2">A</text>
<text x="411.3" y="30.2">A</text>
<text x="98.6" y="69.3">±.05</text>
<text x="16.3" y="78">B</text>
<text x="411.3" y="78">B</text>
<text x="16.2" y="125.9">C</text>
<text x="411.2" y="125.9">C</text>
<text x="16.2" y="173.7">D</text>
<text x="94.5" y="173.4">±.05</text>
<text x="411.2" y="173.7">D</text>
<text x="16.3" y="221.6">E</text>
<text x="411.3" y="221.6">E</text>
<text x="16.4" y="269.4">F</text>
<text x="411.4" y="269.4">F</text>
<text x="39" y="290.8">1</text>
<text x="89" y="290.8">2</text>
<text x="139" y="290.8">3</text>
<text x="189" y="290.8">4</text>
<text x="239" y="290.8">5</text>
<text x="289" y="290.8">6</text>
<text x="339" y="290.8">7</text>
<text x="389" y="290.8">8</text>
</g>
<g font-size="2.5">
<text x="231" y="242.9">Dept.</text>
<text x="255" y="242.9">Technical reference</text>
<text x="289" y="242.9">Created by</text>
<text x="350" y="242.9">Approved by</text>
<text x="289" y="252.8">Document type</text>
<text x="350" y="252.8">Document status</text>
<text x="289" y="262.9">Title</text>
<text x="350" y="262.9">DWG No.</text>
<text x="350" y="279.9">Rev.</text>
<text x="360" y="279.9">Date of issue</text>
<text x="396" y="279.9">Sheet</text>
</g>
</svg>
